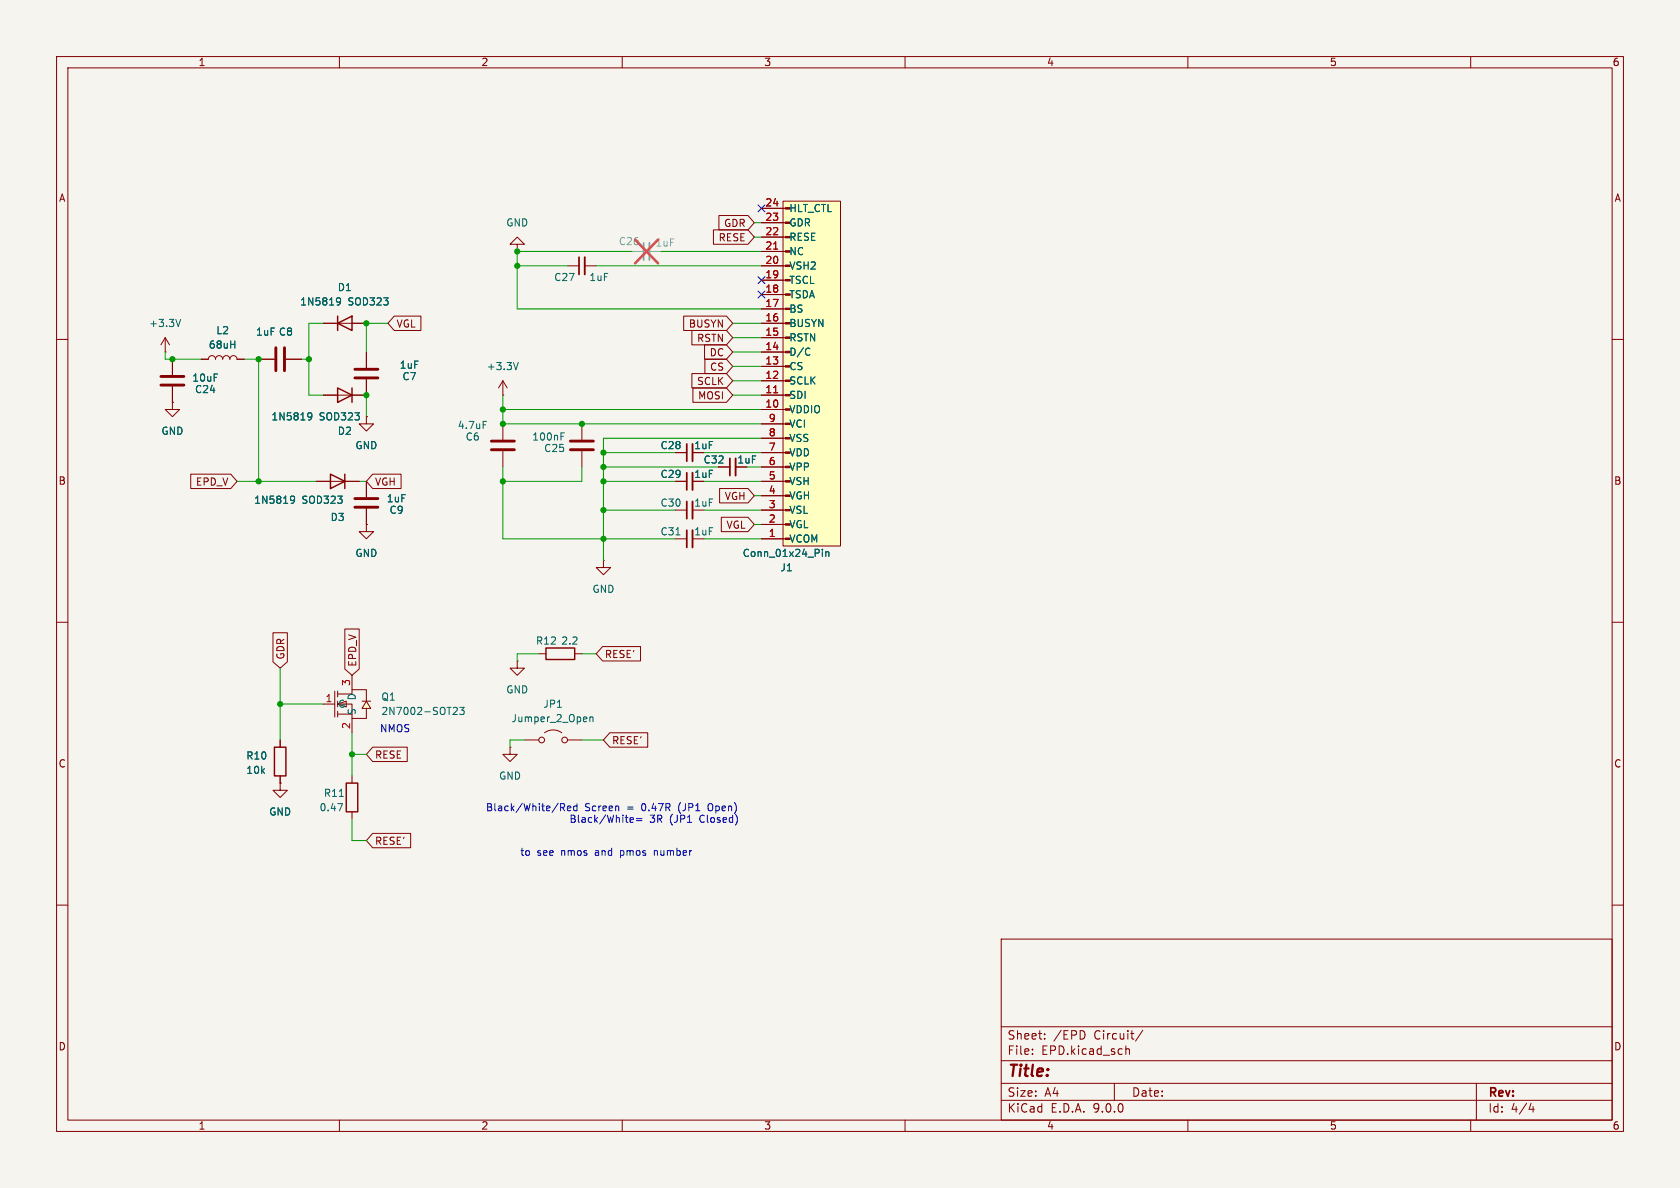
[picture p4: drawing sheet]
<svg xmlns="http://www.w3.org/2000/svg" width="297mm" height="210mm" viewBox="0 0 297 210" stroke-linecap="round" stroke-linejoin="round" font-family="sans-serif">
<path d="M0 0h297v210h-297z" fill="#f5f4ef" stroke="#f5f4ef" stroke-width=".18"/>
<g fill="none" stroke="#840000" stroke-width=".18">
<path d="M10 10h277v190h-277zM12 12h273v186h-273zM60 10v2M110 10v2M160 10v2M210 10v2M260 10v2M10 60h2M64.8 73.7v1.2h1.2l-1.2 1.3-1.3-1.3h1.3M64.8 73.7h.1M285 60h2M10 110h2"/>
<path d="M285 110h2M10 160h2M177 166h108v32h-108zM285 160h2M60 198v2M110 198v2M160 198v2M177 194.5h108M177 191.5h108M177 187.5h108M177 181.5h108M182.5 186.3v.1"/>
<path d="M182.5 185.5v.1M184.7 183.6v.1M184.7 182.8v.1M191.7 182.4l.1 .4-.1 .7M197 191.5v3M199 184.9v1.5M199 185.5l.2-.1 .4 .1 .1 .9M202 182.1l-1.3 2M210 198v2M260 198v2M261 191.5v6.5M270.7 195l-.4 1.1h.9"/>
<path d="M271 195.6v1"/>
</g>
<path d="M64.8 124l.7 1.2h-1.5z" fill="#ffffc2"/>
<g fill="none" stroke="#840000" stroke-width=".18">
<path d="M29.2 59.7l-.8 1.3M29.2 59.7l.8 1.3M29.2 59.7v2.5M57.1 57.2h7.7M29.2 62.2h.1M30.5 71.1v1.3h1.2l-1.2 1.3-1.3-1.3h1.3M30.5 71.1h.1M30.5 63.5v2.8M30.5 68.3v2.8M35.6 63.5h1.2a.64 .64 0 0 1 .7-.6 .64 .64 0 0 1 .6 .6 .64 .64 0 0 1 .6-.6 .64 .64 0 0 1 .7 .6 .64 .64 0 0 1 .6-.6 .64 .64 0 0 1 .6 .6 .64 .64 0 0 1 .7-.6 .64 .64 0 0 1 .6 .6h1.3M45.7 63.5h2.8M50.5 63.5h2.8"/>
<path d="M64.8 62.2v2.8M64.8 67.1v2.8h-7.7M88.9 69.9h.1M88.9 67.3l-.8 1.3M88.9 67.3l.8 1.3M88.9 67.3v2.6M88.9 74.9v2.8M88.9 79.8v2.8M102.9 74.9v2.8M102.9 79.8v2.8M55.9 85.1h7.6M64.8 92.7v1.3h1.2l-1.2 1.3-1.3-1.3h1.3"/>
<path d="M64.8 92.7h.1M64.8 85.1v2.8M64.8 89.9v2.8M106.7 99.1v1.2h1.2l-1.2 1.3-1.3-1.3h1.3M106.7 99.1h.1M119.4 85.1h2M119.4 80h2M119.4 95.3h2M119.4 90.2h2M127 82.6h2M62.2 119.4v2.5M91.4 116.8v1.3h1.3l-1.3 1.3-1.2-1.3h1.2"/>
<path d="M91.4 116.8h.1M49.5 138.4v1.3h1.3l-1.3 1.3-1.2-1.3h1.2M49.5 138.4h.1M49.5 130.8v1.3M49.5 137.2v1.2M57.1 124.5h2.1M59.2 122.2v4.6M59.7 122.7h2.5v-.8h2.6v2.1M59.7 124.5h2.5v2.5h2.6v-1.8M59.7 122.2v1M59.7 125.7v1.1M59.7 126.2h2.5"/>
<path d="M62.2 127v2.5M62.2 137.2v1.2M64 124h1.5M64.8 124l.7 1.2h-1.5zM92.7 130.8h2.5M96.3 129.5a2.54 2.54 0 0 1 3 0M100.3 130.8h2.6M62.2 143.5v1.3"/>
<circle cx="95.8" cy="130.8" r=".51"/>
<circle cx="99.8" cy="130.8" r=".51"/>
</g>
<g fill="none" stroke="#006464" stroke-width=".18">
<path d="M31.9 56.5l-.4 1.2M59.6 52.7l.4-.1 .1 .2a.84 .84 0 0 1-.3 1.1h-.2M60.2 53.2l-.2 .2h-.4M54.5 73h.4l.2 .1a.84 .84 0 0 1-.3 1.1h-.3M55.1 73.5l-.2 .3-.4-.1M85.4 74.5h.6M91.6 64.1l-.4 1.2M99.2 77.1h.4M99.2 76.5h.6M51.5 87.8l.3-.1 .2 .1a.84 .84 0 0 1-.3 1.2h-.2M52.1 88.2l-.3 .3-.3-.1M119.5 94.6h.7"/>
<path d="M80.2 125.1l.4-.1 .2 .4-.7 .9h.7M81.3 125h.8l-.5 .5 .4 .1v.6l-.2 .1-.5-.1M104.3 126.7v.9M104.3 126.9l.2-.2 .3 .1v.8M59.7 142.1h.9l-.6 1.2M60 140.8h.7"/>
</g>
<path d="M121.4 78.5v3M121.4 83.6v3M121.4 88.6v3.1M121.4 93.7v3.1M129 81v3.1" fill="none" stroke="#840000" stroke-width=".3"/>
<path d="M122.4 78.5v3M122.4 83.6v3M122.4 88.6v3.1M122.4 93.7v3.1M130 81v3.1" fill="none" stroke="#840000" stroke-width=".33"/>
<path d="M28.4 68.1h4.1M28.4 66.5h4.1M48.8 61.5v4M50.3 61.5v4M62.7 66.8h4.1M62.7 65.3h4.1M86.9 79.5h4M86.9 78h4M100.8 79.5h4.1M100.8 78h4.1M62.7 89.7h4.1M62.7 88.1h4.1" fill="none" stroke="#840000" stroke-width=".51"/>
<path d="M59.7 57.2l2.5-1.3v2.5zM59.7 55.9v2.5M59.7 68.6l2.5 1.3-2.5 1.2zM62.2 68.6v2.5M58.4 83.8l2.6 1.3-2.6 1.3zM61 83.8v2.6M48.5 132.1h2v5.1h-2zM61.2 138.4h2v5.1h-2z" fill="none" stroke="#840000" stroke-width=".25"/>
<path d="M138.4 35.6h10.2v60.9h-10.2z" fill="#ffffc2"/>
<g fill="none" stroke="#840000" stroke-width=".18">
<path d="M127.1 38.1h5.1l1.1 1.3-1.1 1.2h-5.1zM134.6 39.4h4.2M134.6 36.8h4.2M138.4 35.6h10.2v60.9h-10.2zM57.1 57.2h2.6M62.2 57.2h2.6M69.7 55.9h4.7v2.5h-4.7l-1.1-1.2zM91.4 43.2h1.3l-1.3-1.3-1.2 1.3h1.2v1.3M91.4 44.5h.1M100.3 47h2.1M103.4 47h2M120.9 55.9h7.5l1.1 1.3-1.1 1.2h-7.5z"/>
<path d="M122.3 58.4h6.1l1.1 1.3-1.1 1.3h-6.1zM126.1 40.6h6.1l1.1 1.3-1.1 1.3h-6.1zM134.6 59.7h4.2M134.6 57.2h4.2M134.6 54.6h4.2M134.6 52.1h4.2M134.6 49.5h4.2M134.6 47h4.2M134.6 44.5h4.2M134.6 41.9h4.2M30.5 71.1h.1M30.5 63.5v2.8"/>
<path d="M30.5 68.3v2.8M35.6 63.5h1.2M41.9 63.5h1.3M45.7 63.5h2.8M50.5 63.5h2.8M57.1 69.9h2.6M64.8 73.7h.1M64.8 67.1v2.8h-2.6M64.8 62.2v2.8M122.3 66h6.1l1.1 1.3-1.1 1.3h-6.1zM122.5 68.6h5.9l1.1 1.3-1.1 1.2h-5.9zM124.6 61h3.8l1.1 1.2-1.1 1.3h-3.8z"/>
<path d="M124.6 63.5h3.8l1.1 1.3-1.1 1.2h-3.8zM134.6 77.5h4.2M134.6 74.9h4.2M134.6 72.4h4.2M134.6 69.9h4.2M134.6 67.3h4.2M134.6 64.8h4.2M134.6 62.2h4.2M33.7 83.8h7.1l1.1 1.3-1.1 1.3h-7.1zM55.9 85.1h2.5M61 85.1h2.5M64.8 92.7h.1"/>
<path d="M64.8 85.1v2.8M64.8 89.9v2.8M65.9 83.8h5v2.6h-5l-1.1-1.3zM119.4 85.1h2M119.4 80h2M127 82.6h2M127.2 86.4h5l1.1 1.2-1.1 1.3h-5zM127.5 91.4h4.7l1.1 1.3-1.1 1.3h-4.7zM134.6 95.3h4.2M134.6 92.7h4.2M134.6 90.2h4.2M134.6 87.6h4.2"/>
<path d="M134.6 85.1h4.2M134.6 82.6h4.2M134.6 80h4.2M48.3 111.9h2.5v5.1l-1.3 1.1-1.2-1.1zM61 111.2h2.5v7.1l-1.3 1.1-1.2-1.1zM95.2 115.6h1.3M101.6 115.6h1.3M106.5 114.3h6.7v2.5h-6.7l-1.1-1.2zM49.5 138.4h.1M49.5 130.8v1.3M49.5 137.2v1.2M65.9 132.1h6.1v2.5h-6.1l-1.1-1.2z"/>
<path d="M90.2 132.1v1.3h1.2l-1.2 1.2-1.3-1.2h1.3M90.2 132.1h.1M107.8 129.5h6.7v2.6h-6.7l-1.1-1.3zM65.9 147.3h6.7v2.6h-6.7l-1.1-1.3z"/>
</g>
<g fill="#840000" stroke="#840000" stroke-width=".18">
<path d="M138.8 95.1h.9v.3h-.9z"/>
<path d="M138.8 92.6h.9v.2h-.9z"/>
<path d="M138.8 90h.9v.3h-.9z"/>
<path d="M138.8 87.5h.9v.3h-.9z"/>
<path d="M138.8 85h.9v.2h-.9z"/>
<path d="M138.8 82.4h.9v.3h-.9z"/>
<path d="M138.8 79.9h.9v.2h-.9z"/>
<path d="M138.8 77.3h.9v.3h-.9z"/>
<path d="M138.8 74.8h.9v.3h-.9z"/>
<path d="M138.8 72.3h.9v.2h-.9z"/>
<path d="M138.8 69.7h.9v.3h-.9z"/>
<path d="M138.8 67.2h.9v.2h-.9z"/>
<path d="M138.8 64.6h.9v.3h-.9z"/>
<path d="M138.8 62.1h.9v.3h-.9z"/>
<path d="M138.8 59.6h.9v.2h-.9z"/>
<path d="M138.8 57h.9v.3h-.9z"/>
<path d="M138.8 54.5h.9v.2h-.9z"/>
<path d="M138.8 51.9h.9v.3h-.9z"/>
<path d="M138.8 49.4h.9v.3h-.9z"/>
<path d="M138.8 46.9h.9v.2h-.9z"/>
<path d="M138.8 44.3h.9v.3h-.9z"/>
<path d="M138.8 41.8h.9v.2h-.9z"/>
<path d="M138.8 39.2h.9v.3h-.9z"/>
<path d="M138.8 36.7h.9v.3h-.9z"/>
</g>
<path d="M136.8 44h.7M136.8 69.4h.7" fill="none" stroke="#a90000" stroke-width=".18"/>
<path d="M59.6 52.7l.4-.1 .1 .2a.84 .84 0 0 1-.3 1.1h-.2M60.2 53.2l-.2 .2h-.4M54.5 73h.4l.2 .1a.84 .84 0 0 1-.3 1.1h-.3M55.1 73.5l-.2 .3-.4-.1M142.9 61.5l.3 .2M143.2 62.7l-.3 .1M51.5 87.8l.3-.1 .2 .1a.84 .84 0 0 1-.3 1.2h-.2M52.1 88.2l-.3 .3-.3-.1M145.4 97.1v.1M145.4 97.5v.9M146 97.5v.9M146 97.6l.2-.1 .3 .1v.8" fill="none" stroke="#006464" stroke-width=".18"/>
<path d="M113.8 42.9v3.1" fill="none" stroke="#9c9b98" stroke-width=".3"/>
<path d="M114.8 42.9v3.1" fill="none" stroke="#9c9b98" stroke-width=".33"/>
<path d="M111.8 44.5h2M114.8 44.5h2" fill="none" stroke="#9c9b98" stroke-width=".18"/>
<path d="M112.3 42.4l4 4.1M116.3 42.4l-4 4.1" fill="none" stroke="#e65255" stroke-width=".46"/>
<path d="M96.5 114.6h5.1v2h-5.1z" fill="none" stroke="#840000" stroke-width=".25"/>
<path d="M102.4 45.5v3" fill="none" stroke="#840000" stroke-width=".3"/>
<path d="M103.4 45.5v3" fill="none" stroke="#840000" stroke-width=".33"/>
<g fill="none" stroke="#009600" stroke-width=".18">
<path d="M133.3 39.4h1.3M57.1 57.2h-2.5v12.7h2.5M68.6 57.2h-3.8v5M91.4 47h8.9M105.4 47h29.2M111.8 44.5h-20.4v10.1h43.2M116.8 44.5h17.8M129.5 57.2h5.1M129.5 59.7h5.1M133.3 41.9h1.3M29.2 62.2v1.3h6.4M43.2 63.5h2.5v21.6"/>
<path d="M53.3 63.5h1.3M64.8 69.9v3.8M88.9 69.9v5h45.7M88.9 72.4h45.7M129.5 69.9h5.1M129.5 67.3h5.1M129.5 64.8h5.1M129.5 62.2h5.1M134.6 77.5h-27.9v21.6M41.9 85.1h14M63.5 85.1h1.3M88.9 82.6v12.7h30.5"/>
<path d="M102.9 82.6v2.5h-14M106.7 85.1h12.7M106.7 80h12.7M106.7 82.6h20.3M106.7 90.2h12.7M124.5 85.1h10.1M124.5 95.3h10.1M124.5 80h10.1M124.5 90.2h10.1M132.1 82.6h2.5M133.3 92.7h1.3M133.3 87.6h1.3"/>
<path d="M49.5 118.1v12.7M95.2 115.6h-3.8v1.2M102.9 115.6h2.5M49.5 124.5h7.6M62.2 133.4h2.6M62.2 129.5v7.7M92.7 130.8h-2.5v1.3M102.9 130.8h3.8M62.2 144.8v3.8h2.6"/>
</g>
<path d="M134 36.2l1.2 1.2M135.2 36.2l-1.2 1.2M134 51.5l1.2 1.2M134 48.9l1.2 1.2M135.2 51.5l-1.2 1.2M135.2 48.9l-1.2 1.2" fill="none" stroke="#000084" stroke-width=".18"/>
<g fill="none" stroke="#0000c2" stroke-width=".18">
<path d="M99.1 142.1h.5l.2 .2-.1 .4h-.6M99.4 142.7l.4 .6M100.3 142.9l.6-.1v-.3h-.4l-.2 .2 .1 .6h.5M101 144.1h.4l.2 .2-.2 .4 .2 .1 .1 .3-.2 .3h-.5zM101 144.7h.4M102 142.5h-.4l-.2 .2 .1 .6h.5M102 142.1v1.2M102.2 144.1v1.1l.2 .2M102.9 144.6h.5l.1 .8M103.5 144.8l-.5 .1-.1 .2 .1 .3 .5-.1M104.6 144.6l-.4-.1-.2 .3 .1 .5h.5M105.1 144.1v1.3"/>
<path d="M105.3 144.9l.3 .5M105.6 144.5l-.5 .5M107.1 144l-1.1 1.7M107.4 144.1l.3 1.3 .2-.9 .3 .9 .3-1.3M109 144.6l.1-.1 .3 .1 .1 .8M109 144.1v1.3M110.1 144.1v.1M110.1 144.5v.9M110.5 144.5h.5M110.7 144.1v1.1l.3 .2M111.4 144.9l.6-.1-.1-.2-.3-.1-.2 .2v.6h.5M112.5 144.7h1"/>
<path d="M112.5 145.1h1M115.7 150.4v.8M115.9 150.4l-.2 .1M125.3 142.1a.9 .9 0 0 0 0 1.2"/>
</g>
<g fill="#009600" stroke="#009600" stroke-width=".18">
<circle cx="106.7" cy="82.6" r=".46"/>
<circle cx="106.7" cy="80" r=".46"/>
<circle cx="106.7" cy="85.1" r=".46"/>
<circle cx="106.7" cy="90.2" r=".46"/>
<circle cx="106.7" cy="95.3" r=".46"/>
<circle cx="64.8" cy="57.2" r=".46"/>
<circle cx="64.8" cy="69.9" r=".46"/>
<circle cx="30.5" cy="63.5" r=".46"/>
<circle cx="54.6" cy="63.5" r=".46"/>
<circle cx="45.7" cy="63.5" r=".46"/>
<circle cx="45.7" cy="85.1" r=".46"/>
<circle cx="88.9" cy="85.1" r=".46"/>
<circle cx="91.4" cy="47" r=".46"/>
<circle cx="102.9" cy="74.9" r=".46"/>
<circle cx="88.9" cy="72.4" r=".46"/>
<circle cx="88.9" cy="74.9" r=".46"/>
<circle cx="91.4" cy="44.5" r=".46"/>
<circle cx="62.2" cy="133.4" r=".46"/>
<circle cx="49.5" cy="124.5" r=".46"/>
</g>
<text font-size="2.8" fill="#840000" x="178" y="190.9">Title:</text>
<g font-size="2.1" fill="#840000">
<text x="178" y="184">Sheet:</text>
<text x="186.2" y="184">/EPD</text>
<text x="193.5" y="184">Circuit/</text>
<text x="178" y="186.7">File:</text>
<text x="184.1" y="186.7">EPD.kicad_sch</text>
<text x="178" y="196.9">KiCad</text>
<text x="178" y="194.1">Size:</text>
<text x="184.7" y="194.1">A4</text>
<text x="185.7" y="196.9">E.D.A.</text>
<text x="193.3" y="196.9">9.0.0</text>
<text x="200" y="194.1">Date:</text>
<text x="263" y="194.3">Rev:</text>
<text x="263" y="196.9">Id:</text>
<text x="267.1" y="196.9">4/4</text>
</g>
<g font-size="1.8" fill="#840000">
<text x="35" y="11.9">1</text>
<text x="85" y="11.9">2</text>
<text x="135" y="11.9">3</text>
<text x="185" y="11.9">4</text>
<text x="235" y="11.9">5</text>
<text x="285" y="11.9">6</text>
<text x="10.3" y="35.9">A</text>
<text x="285.3" y="35.9">A</text>
<text x="127.9" y="40.3">GDR</text>
<text x="126.9" y="42.9">RESE</text>
<text x="70" y="58.1">VGL</text>
<text x="121.7" y="58.1">BUSYN</text>
<text x="123.1" y="60.6">RSTN</text>
<text x="125.4" y="63.2">DC</text>
<text x="125.4" y="65.7">CS</text>
<text x="123.1" y="68.3">SCLK</text>
<text x="123.3" y="70.8">MOSI</text>
<text x="122.6" y="79.6">1uF</text>
<text x="130.3" y="82.1">1uF</text>
<text x="10.3" y="85.9">B</text>
<text x="34.5" y="86">EPD_V</text>
<text x="66.2" y="86">VGH</text>
<text x="122.6" y="84.7">1uF</text>
<text x="128" y="88.6">VGH</text>
<text x="285.3" y="85.9">B</text>
<text x="128.3" y="93.7">VGL</text>
<text x="50.5" y="116.7" transform="rotate(-90 50.5 116.7)">GDR</text>
<text x="63.2" y="118" transform="rotate(-90 63.2 118)">EPD_V</text>
<text x="106.8" y="116.5">RESE'</text>
<text x="108.1" y="131.8">RESE'</text>
<text x="10.3" y="135.9">C</text>
<text x="66.2" y="134.3">RESE</text>
<text x="285.3" y="135.9">C</text>
<text x="66.2" y="149.5">RESE'</text>
<text x="10.3" y="185.9">D</text>
<text x="285.3" y="185.9">D</text>
<text x="35" y="199.9">1</text>
<text x="85" y="199.9">2</text>
<text x="135" y="199.9">3</text>
<text x="185" y="199.9">4</text>
<text x="235" y="199.9">5</text>
<text x="285" y="199.9">6</text>
</g>
<g font-size="1.8" fill="#006464">
<text x="89.4" y="40.2">GND</text>
<text x="139.4" y="40.2">GDR</text>
<text x="139.4" y="37.7">HLT_CTL</text>
<text x="139.4" y="47.9">VSH2</text>
<text x="139.4" y="45.3">NC</text>
<text x="139.4" y="42.8">RESE</text>
<text x="59.6" y="51.7">D1</text>
<text x="97.9" y="49.9">C27</text>
<text x="104.1" y="49.9">1uF</text>
<text x="139.4" y="52.9">TSDA</text>
<text x="139.4" y="50.4">TSCL</text>
<text x="26.3" y="58">+3.3V</text>
<text x="38.1" y="59.3">L2</text>
<text x="45.2" y="59.5">1uF C8</text>
<text x="53" y="54.2">1N5819</text>
<text x="61.5" y="54.2">SOD323</text>
<text x="139.4" y="58">BUSYN</text>
<text x="139.4" y="55.5">BS</text>
<text x="36.8" y="61.8">68uH</text>
<text x="70.6" y="65.4">1uF</text>
<text x="86" y="65.6">+3.3V</text>
<text x="139.4" y="65.6">CS</text>
<text x="139.4" y="63.1">D/C</text>
<text x="139.4" y="60.6">RSTN</text>
<text x="33.9" y="67.7">10uF</text>
<text x="34.4" y="69.7">C24</text>
<text x="71" y="67.4">C7</text>
<text x="139.4" y="70.7">SDI</text>
<text x="139.4" y="68.2">SCLK</text>
<text x="28.4" y="77.1">GND</text>
<text x="47.9" y="74.5">1N5819</text>
<text x="56.4" y="74.5">SOD323</text>
<text x="59.6" y="77.1">D2</text>
<text x="80.8" y="76">4.7uF</text>
<text x="139.4" y="75.8">VCI</text>
<text x="139.4" y="73.3">VDDIO</text>
<text x="62.7" y="79.6">GND</text>
<text x="82.2" y="78.1">C6</text>
<text x="94" y="78.1">100nF</text>
<text x="96.1" y="80.1">C25</text>
<text x="116.7" y="79.6">C28</text>
<text x="124.3" y="82.1">C32</text>
<text x="139.4" y="83.4">VPP</text>
<text x="139.4" y="80.9">VDD</text>
<text x="139.4" y="78.3">VSS</text>
<text x="44.8" y="89.3">1N5819</text>
<text x="53.4" y="89.3">SOD323</text>
<text x="68.3" y="89">1uF</text>
<text x="116.7" y="84.7">C29</text>
<text x="116.7" y="89.8">C30</text>
<text x="122.6" y="89.8">1uF</text>
<text x="139.4" y="88.5">VGH</text>
<text x="139.4" y="86">VSH</text>
<text x="58.3" y="92.3">D3</text>
<text x="68.8" y="91">C9</text>
<text x="116.7" y="94.8">C31</text>
<text x="122.6" y="94.8">1uF</text>
<text x="139.4" y="93.6">VGL</text>
<text x="139.4" y="91">VSL</text>
<text x="62.7" y="98.7">GND</text>
<text x="131.2" y="98.7">Conn_01x24_Pin</text>
<text x="137.9" y="101.2">J1</text>
<text x="139.4" y="96.1">VCOM</text>
<text x="104.6" y="105">GND</text>
<text x="94.7" y="114.1">R12</text>
<text x="99.1" y="114.1">2.2</text>
<text x="59.7" y="125.3">G</text>
<text x="63.1" y="123.9" transform="rotate(-90 63.1 123.9)">D</text>
<text x="67.3" y="124.1">Q1</text>
<text x="89.4" y="122.8">GND</text>
<text x="96" y="125.3">JP1</text>
<text x="63.1" y="126.5" transform="rotate(-90 63.1 126.5)">S</text>
<text x="67.3" y="126.6">2N7002-SOT23</text>
<text x="90.3" y="127.9">Jumper_2_Open</text>
<text x="43.4" y="137">10k</text>
<text x="43.4" y="134.5">R10</text>
<text x="56.4" y="143.6">0.47</text>
<text x="57.2" y="141.1">R11</text>
<text x="88.1" y="138">GND</text>
<text x="47.5" y="144.4">GND</text>
</g>
<g font-size="1.8" fill="#a90000">
<text x="135.2" y="41.7">22</text>
<text x="135.2" y="39.1">23</text>
<text x="135.2" y="36.6">24</text>
<text x="135.2" y="46.7">20</text>
<text x="135.2" y="44.2">21</text>
<text x="135.2" y="51.8">18</text>
<text x="135.2" y="49.3">19</text>
<text x="135.2" y="59.4">15</text>
<text x="135.2" y="56.9">16</text>
<text x="135.2" y="54.4">17</text>
<text x="135.2" y="64.5">13</text>
<text x="135.2" y="62">14</text>
<text x="135.2" y="69.6">11</text>
<text x="135.2" y="67.1">12</text>
<text x="135.2" y="72.1">10</text>
<text x="135.8" y="77.2">8</text>
<text x="135.8" y="74.7">9</text>
<text x="135.8" y="82.3">6</text>
<text x="135.8" y="79.8">7</text>
<text x="135.8" y="89.9">3</text>
<text x="135.8" y="87.4">4</text>
<text x="135.8" y="84.8">5</text>
<text x="135.8" y="95">1</text>
<text x="135.8" y="92.5">2</text>
<text x="57.5" y="124.2">1</text>
<text x="62" y="121.4" transform="rotate(-90 62 121.4)">3</text>
<text x="62" y="129" transform="rotate(-90 62 129)">2</text>
</g>
<g font-size="1.8" fill="#939391">
<text x="109.3" y="43.5">C26</text>
<text x="115.8" y="43.8">1uF</text>
</g>
<g font-size="1.8" fill="#0000c2">
<text x="67.1" y="129.6">NMOS</text>
<text x="85.8" y="143.6">Black/White/Red</text>
<text x="103.4" y="143.6">Screen</text>
<text x="111" y="143.6">=</text>
<text x="113.7" y="143.6">0.47R</text>
<text x="120.4" y="143.6">(JP1</text>
<text x="125.8" y="143.6">Open)</text>
<text x="114.9" y="145.7">3R</text>
<text x="118.5" y="145.7">(JP1</text>
<text x="124" y="145.7">Closed)</text>
<text x="91.9" y="151.5">to</text>
<text x="94.9" y="151.5">see</text>
<text x="99.3" y="151.5">nmos</text>
<text x="105.5" y="151.5">and</text>
<text x="110.1" y="151.5">pmos</text>
<text x="116.3" y="151.5">number</text>
</g>
</svg>
